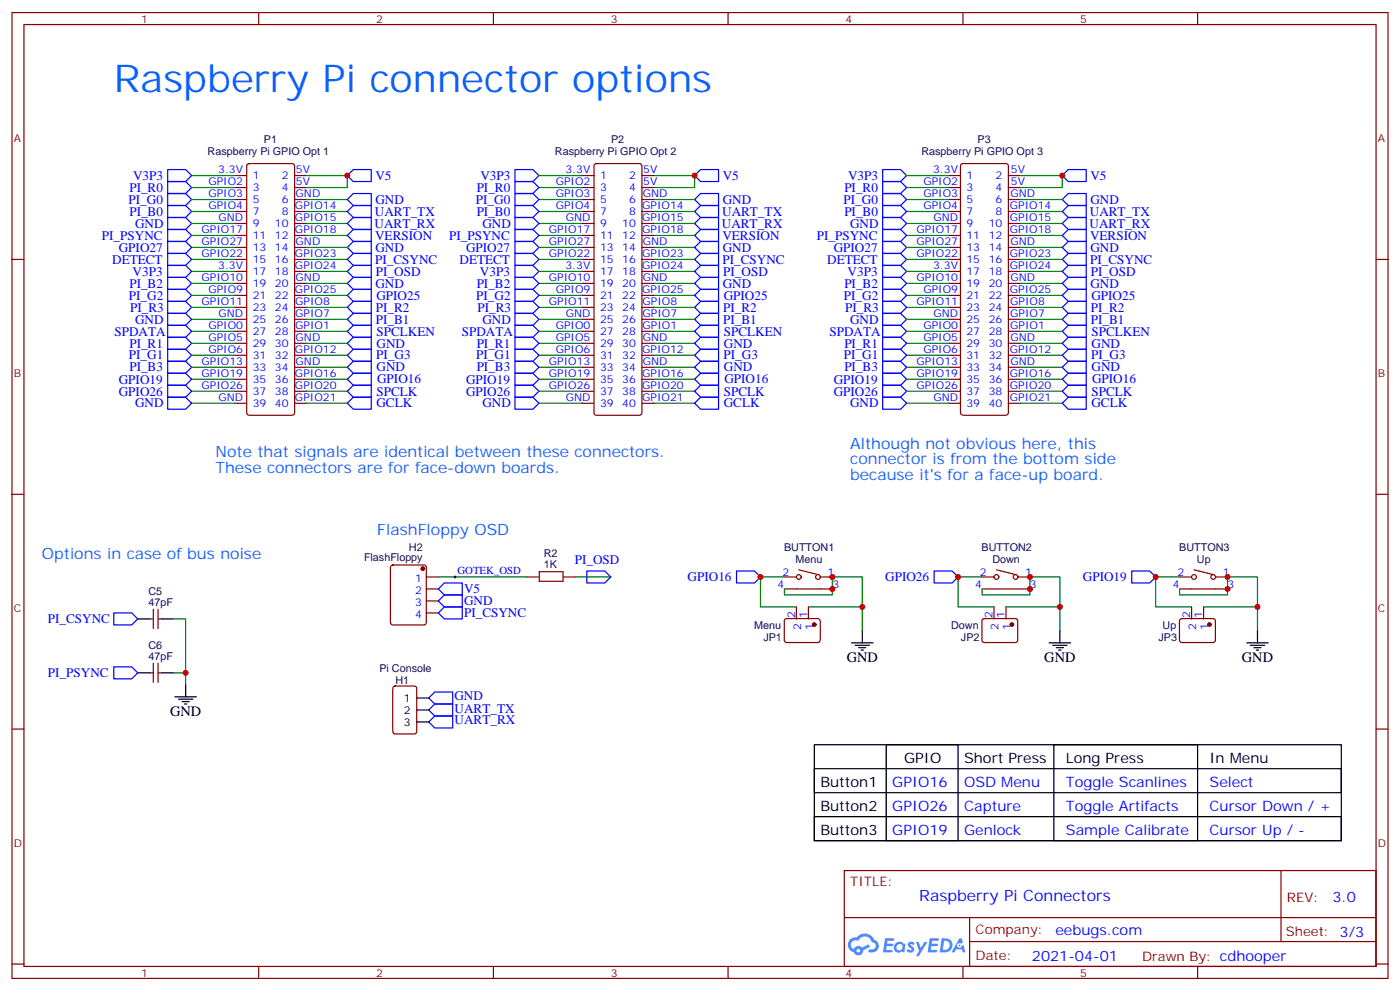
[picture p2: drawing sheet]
<svg xmlns="http://www.w3.org/2000/svg" width="412mm" height="292mm" viewBox="0 0 412 292" stroke-linecap="round" stroke-linejoin="round" font-family="sans-serif">
<g fill="none" stroke="#870000" stroke-width=".35">
<path d="M3.5 3.7h405.4v284.3h-405.4zM7.1 7.2h398.2v277.3h-398.2zM76.2 3.7v3.5M145.3 3.7v3.5M214.5 3.7v3.5M283.6 3.7v3.5M352.8 3.7v3.5M3.5 76.4h3.6M405.3 76.4h3.6M3.5 145.5h3.6M405.3 145.5h3.6M3.5 214.7h3.6"/>
<path d="M405.3 214.7h3.6M248.7 256.3h156.6v28.2h-156.6zM377.3 256.3v20.9M248.7 270.1h156.5M285.6 277.2h119.6M285.6 270.1v14.2M3.5 283.8h3.6M76.2 284.5v3.5M145.3 284.5v3.5M214.5 284.5v3.5M283.6 284.5v3.5M352.8 284.5v3.5"/>
<path d="M405.3 283.8h3.6"/>
</g>
<g fill="#5487ff">
<path d="M267.7 277.5a1.22 1.22 0 0 1 1.7 .2l-.4 .6a.47 .47 0 0 0-.3-.4 .47 .47 0 0 0-.5 .2l.1 .2a1.14 1.14 0 0 1 .8 1.8 1.14 1.14 0 0 1-1.9 0l-.2-.2 .5-.6 .7 .5a.29 .29 0 0 0 .3-.3 .29 .29 0 0 0-.2-.3 1.04 1.04 0 0 1-.6-1.7z"/>
<path d="M260.7 276.2h2.4l.3 .2-.2 .5-1.8 .1-.1 .8h1.5l.3 .4-.3 .4h-1.6l-.2 1.1h1.7l.2 .3-.2 .3-2.6 .1z"/>
<path d="M273.8 276.2h2.4l.3 .2-.1 .5-1.8 .1-.2 .8h1.6l.3 .4-.4 .4-1.6-.1-.1 1.1 1.7 .1 .2 .3-.2 .3-2.6 .1z"/>
<path d="M282.6 276.2h.7l.3 1.3-.6 .3a.69 .69 0 0 0-1 .3 .69 .69 0 0 0 .4 .9 .69 .69 0 0 0 .9-.6l.5-.2 .6 2.2h-.8l-.2-.9h-1.8l-.5 .9h-.8z"/>
<path d="M269.8 277.3h.8l.6 1.8 1.1-1.8h.9l-2.6 4.2h-.8l.9-1.5z"/>
<path d="M277.4 276.2l-.6 4.2h1.3a2.11 2.11 0 0 0 2.5-2.1 2.11 2.11 0 0 0-2.5-2.1zM278.1 277a1.39 1.39 0 0 1 1.7 1.4 1.39 1.39 0 0 1-1.8 1.2h-.3z"/>
<path d="M263.7 277.8a1.54 1.54 0 0 0-.1 2.2 1.54 1.54 0 0 0 2.2 .1l.6 .3 .3-2.3-.2-.3h-.4a1.49 1.49 0 0 0-2.4 0zM264 278.8a.94 .94 0 0 1 1.8 0 .94 .94 0 0 1-1.8 0z"/>
<path d="M250.4 276.6a2.18 2.18 0 0 0 1.1 3.7 1.44 1.44 0 0 0 1.6 .9 1.44 1.44 0 0 0 1.2-1.4l2-1.1-.5-.7-1.9 1a1.47 1.47 0 0 0-2.4 .4 1.39 1.39 0 0 1-.7-1.9 1.39 1.39 0 0 1 2-.5 2.12 2.12 0 0 1 2.2-1.3 2.12 2.12 0 0 1 1.9 1.7 1.14 1.14 0 0 1 1.1 1.4 1.14 1.14 0 0 1-1.7 .7 .43 .43 0 0 0-.5 .4 .43 .43 0 0 0 .4 .5 1.98 1.98 0 0 0 2.5-1.2 1.98 1.98 0 0 0-1.2-2.6 3.1 3.1 0 0 0-5.3-.6l-.9 .1zM252.3 279.9a.55 .55 0 0 1 1.1 0 .55 .55 0 0 1-1.1 0z"/>
<circle cx="282.6" cy="278.3" r=".26"/>
</g>
<g fill="none" stroke="#870000" stroke-width=".35">
<path d="M69.1 51.7h3.6M69.1 55.2h3.6M69.1 58.7h3.6M72.9 48.4l.5-.2h12.7l.5 .2 .2 .5v72.6l-.3 .5-.4 .2h-12.7l-.5-.2-.2-.5v-72.6zM86.8 51.7h3.5M86.8 55.2h3.5M86.8 58.7h3.5M171.4 51.7h3.6M171.4 55.2h3.6M171.4 58.7h3.6M175.2 48.4l.5-.2h12.7l.5 .2 .2 .5v72.6l-.2 .5-.5 .2h-12.7l-.5-.2-.2-.5v-72.6zM189.1 51.7h3.5"/>
<path d="M189.1 55.2h3.5M189.1 58.7h3.5M279.4 51.7h3.5M279.4 55.2h3.5M279.4 58.7h3.5M283.2 48.4l.4-.2h12.7l.5 .2 .2 .5v72.6l-.2 .5-.5 .2h-12.7l-.5-.2-.2-.5v-72.6zM297 51.7h3.6M297 55.2h3.6M297 58.7h3.6M69.1 62.3h3.6M69.1 65.8h3.6M69.1 69.3h3.6"/>
<path d="M69.1 72.8h3.6M69.1 76.4h3.6M69.1 79.9h3.6M86.8 62.3h3.5M86.8 65.8h3.5M86.8 69.3h3.5M86.8 72.8h3.5M86.8 76.4h3.5M86.8 79.9h3.5M171.4 62.3h3.6M171.4 65.8h3.6M171.4 69.3h3.6"/>
<path d="M171.4 72.8h3.6M171.4 76.4h3.6M171.4 79.9h3.6M189.1 62.3h3.5M189.1 65.8h3.5M189.1 69.3h3.5M189.1 72.8h3.5M189.1 76.4h3.5M189.1 79.9h3.5M279.4 62.3h3.5M279.4 65.8h3.5M279.4 69.3h3.5"/>
<path d="M279.4 72.8h3.5M279.4 76.4h3.5M279.4 79.9h3.5M297 62.3h3.6M297 65.8h3.6M297 69.3h3.6M297 72.8h3.6M297 76.4h3.6M297 79.9h3.6M69.1 83.4h3.6M69.1 87h3.6M69.1 90.5h3.6"/>
<path d="M69.1 94h3.6M69.1 97.5h3.6M86.8 83.4h3.5M86.8 87h3.5M86.8 90.5h3.5M86.8 94h3.5M86.8 97.5h3.5M171.4 83.4h3.6M171.4 87h3.6M171.4 90.5h3.6M171.4 94h3.6M171.4 97.5h3.6"/>
<path d="M189.1 83.4h3.5M189.1 87h3.5M189.1 90.5h3.5M189.1 94h3.5M189.1 97.5h3.5M279.4 83.4h3.5M279.4 87h3.5M279.4 90.5h3.5M279.4 94h3.5M279.4 97.5h3.5M297 83.4h3.6M297 87h3.6"/>
<path d="M297 90.5h3.6M297 94h3.6M297 97.5h3.6M69.1 101.1h3.6M69.1 104.6h3.6M69.1 108.1h3.6M69.1 111.7h3.6M69.1 115.2h3.6M69.1 118.7h3.6M86.8 101.1h3.5M86.8 104.6h3.5M86.8 108.1h3.5"/>
<path d="M86.8 111.7h3.5M86.8 115.2h3.5M86.8 118.7h3.5M171.4 101.1h3.6M171.4 104.6h3.6M171.4 108.1h3.6M171.4 111.7h3.6M171.4 115.2h3.6M171.4 118.7h3.6M189.1 101.1h3.5M189.1 104.6h3.5M189.1 108.1h3.5"/>
<path d="M189.1 111.7h3.5M189.1 115.2h3.5M189.1 118.7h3.5M279.4 101.1h3.5M279.4 104.6h3.5M279.4 108.1h3.5M279.4 111.7h3.5M279.4 115.2h3.5M279.4 118.7h3.5M297 101.1h3.6M297 104.6h3.6M297 108.1h3.6"/>
<path d="M297 111.7h3.6M297 115.2h3.6M297 118.7h3.6M45.2 179.4v5.6M46.6 179.4v5.6M115.2 166.5l.5-.2h9.2l.6 .5 .1 16.5-.5 .6-9.4 .1-.6-.5-.1-16.5zM125.6 169.9h3.5M125.6 173.4h3.5M125.6 176.9h3.5M155.2 169.9h3.5M158.8 168.3h7.1v2.8h-7.1zM165.8 169.9h3.5"/>
<path d="M231.1 169.9h3.5M231.1 173.4h14.1M234.6 178.7v3.5M235.3 167.7l5.6 1.5M238.1 178.7v3.5M241.7 169.9h3.5M289.3 169.9h3.5M289.3 173.4h14.1M292.8 178.7v3.5M293.5 167.7l5.7 1.5M296.3 178.7v3.5M299.9 169.9h3.5"/>
<path d="M347.5 169.9h3.5M347.5 173.4h14.1M351 178.7v3.5M351.7 167.7l5.7 1.5M354.5 178.7v3.5M358.1 169.9h3.5M44.1 182.2h1.1M44.1 198.1h1.1M45.2 195.3v5.6M46.6 195.3v5.6M46.6 182.2h1M46.6 198.1h1"/>
<path d="M125.6 180.4h3.5M231.3 182.3l.4-.2 9.5 .1 .4 .6-.1 5.9-.6 .5-9.4-.1-.5-.6v-5.7zM289.5 182.3l.4-.2 9.5 .1 .4 .6-.1 5.9-.6 .5-9.4-.1-.5-.6v-5.7zM347.7 182.3l.4-.2 9.5 .1 .4 .6v5.9l-.7 .5-9.4-.1-.5-.6v-5.7zM115.9 202.2l.5-.2h5.7l.6 .4 .1 13-.5 .6-5.9 .1-.6-.5-.1-12.9z"/>
<circle cx="235.3" cy="169.9" r=".71"/>
<circle cx="240.9" cy="169.9" r=".71"/>
<circle cx="293.5" cy="169.9" r=".71"/>
<circle cx="299.2" cy="169.9" r=".71"/>
<circle cx="351.7" cy="169.9" r=".71"/>
<circle cx="357.4" cy="169.9" r=".71"/>
</g>
<g fill="none" stroke="#00f" stroke-width=".35">
<path d="M49.4 49.9h5.3l1.7 1.8-1.7 1.7h-5.3zM49.4 53.4h5.3l1.7 1.8-1.7 1.8h-5.3zM49.4 57h5.3l1.7 1.7-1.7 1.8h-5.3zM104.1 57h5.3v3.5h-5.3l-1.8-1.8zM104.1 49.9h5.3v3.5h-5.3l-1.8-1.7zM151.7 57h5.3l1.7 1.7-1.7 1.8h-5.3zM151.7 53.4h5.3l1.7 1.8-1.7 1.8h-5.3zM151.7 49.9h5.3l1.7 1.8-1.7 1.7h-5.3zM206.4 49.9h5.3v3.5h-5.3l-1.8-1.7zM206.4 57h5.3v3.5h-5.3l-1.8-1.8zM260 57h5.3l1.8 1.7-1.8 1.8h-5.3zM260 53.4h5.3l1.8 1.8-1.8 1.8h-5.3z"/>
<path d="M260 49.9h5.3l1.8 1.8-1.8 1.7h-5.3zM314.7 49.9h5.3v3.5h-5.3l-1.8-1.7zM314.7 57h5.3v3.5h-5.3l-1.8-1.8zM49.4 78.1h5.3l1.7 1.8-1.7 1.8h-5.3zM49.4 74.6h5.3l1.7 1.8-1.7 1.7h-5.3zM49.4 71.1h5.3l1.7 1.7-1.7 1.8h-5.3zM49.4 64h5.3l1.7 1.8-1.7 1.8h-5.3zM49.4 67.6h5.3l1.7 1.7-1.7 1.8h-5.3zM49.4 60.5h5.3l1.7 1.8-1.7 1.7h-5.3zM104.1 67.6h5.3v3.5h-5.3l-1.8-1.8zM104.1 64h5.3v3.6h-5.3l-1.8-1.8zM104.1 60.5h5.3v3.5h-5.3l-1.8-1.7z"/>
<path d="M104.1 74.6h5.3v3.5h-5.3l-1.8-1.7zM104.1 78.1h5.3v3.6h-5.3l-1.8-1.8zM104.1 71.1h5.3v3.5h-5.3l-1.8-1.8zM151.7 60.5h5.3l1.7 1.8-1.7 1.7h-5.3zM151.7 67.6h5.3l1.7 1.7-1.7 1.8h-5.3zM151.7 64h5.3l1.7 1.8-1.7 1.8h-5.3zM151.7 71.1h5.3l1.7 1.7-1.7 1.8h-5.3zM151.7 74.6h5.3l1.7 1.8-1.7 1.7h-5.3zM151.7 78.1h5.3l1.7 1.8-1.7 1.8h-5.3zM206.4 71.1h5.3v3.5h-5.3l-1.8-1.8zM206.4 78.1h5.3v3.6h-5.3l-1.8-1.8zM206.4 74.6h5.3v3.5h-5.3l-1.8-1.7z"/>
<path d="M206.4 60.5h5.3v3.5h-5.3l-1.8-1.7zM206.4 64h5.3v3.6h-5.3l-1.8-1.8zM206.4 67.6h5.3v3.5h-5.3l-1.8-1.8zM260 60.5h5.3l1.8 1.8-1.8 1.7h-5.3zM260 67.6h5.3l1.8 1.7-1.8 1.8h-5.3zM260 64h5.3l1.8 1.8-1.8 1.8h-5.3zM260 71.1h5.3l1.8 1.7-1.8 1.8h-5.3zM260 74.6h5.3l1.8 1.8-1.8 1.7h-5.3zM260 78.1h5.3l1.8 1.8-1.8 1.8h-5.3zM312.9 72.8l1.8-1.7h5.3v3.5h-5.3zM312.9 79.9l1.8-1.8h5.3v3.6h-5.3zM312.9 62.3l1.8-1.8h5.3v3.5h-5.3z"/>
<path d="M312.9 69.3l1.8-1.7h5.3v3.5h-5.3zM314.7 74.6h5.3v3.5h-5.3l-1.8-1.7zM314.7 64h5.3v3.6h-5.3l-1.8-1.8zM49.4 92.3h5.3l1.7 1.7-1.7 1.8h-5.3zM49.4 95.8h5.3l1.7 1.7-1.7 1.8h-5.3zM49.4 99.3h5.3l1.7 1.8-1.7 1.7h-5.3zM49.4 88.7h5.3l1.7 1.8-1.7 1.8h-5.3zM49.4 85.2h5.3l1.7 1.8-1.7 1.7h-5.3zM49.4 81.7h5.3l1.7 1.7-1.7 1.8h-5.3zM104.1 92.3h5.3v3.5h-5.3l-1.8-1.8zM104.1 88.7h5.3v3.6h-5.3l-1.8-1.8zM104.1 99.3h5.3v3.5h-5.3l-1.8-1.7z"/>
<path d="M104.1 95.8h5.3v3.5h-5.3l-1.8-1.8zM104.1 85.2h5.3v3.5h-5.3l-1.8-1.7zM104.1 81.7h5.3v3.5h-5.3l-1.8-1.8zM151.7 81.7h5.3l1.7 1.7-1.7 1.8h-5.3zM151.7 85.2h5.3l1.7 1.8-1.7 1.7h-5.3zM151.7 88.7h5.3l1.7 1.8-1.7 1.8h-5.3zM151.7 99.3h5.3l1.7 1.8-1.7 1.7h-5.3zM151.7 95.8h5.3l1.7 1.7-1.7 1.8h-5.3zM151.7 92.3h5.3l1.7 1.7-1.7 1.8h-5.3zM206.4 81.7h5.3v3.5h-5.3l-1.8-1.8zM206.4 85.2h5.3v3.5h-5.3l-1.8-1.7zM206.4 95.8h5.3v3.5h-5.3l-1.8-1.8z"/>
<path d="M206.4 99.3h5.3v3.5h-5.3l-1.8-1.7zM206.4 88.7h5.3v3.6h-5.3l-1.8-1.8zM206.4 92.3h5.3v3.5h-5.3l-1.8-1.8zM260 81.7h5.3l1.8 1.7-1.8 1.8h-5.3zM260 85.2h5.3l1.8 1.8-1.8 1.7h-5.3zM260 88.7h5.3l1.8 1.8-1.8 1.8h-5.3zM260 99.3h5.3l1.8 1.8-1.8 1.7h-5.3zM260 95.8h5.3l1.8 1.7-1.8 1.8h-5.3zM260 92.3h5.3l1.8 1.7-1.8 1.8h-5.3zM312.9 87l1.8-1.8h5.3v3.5h-5.3zM312.9 94l1.8-1.7h5.3v3.5h-5.3zM314.7 81.7h5.3v3.5h-5.3l-1.8-1.8z"/>
<path d="M314.7 95.8h5.3v3.5h-5.3l-1.8-1.8zM314.7 88.7h5.3v3.6h-5.3l-1.8-1.8zM49.4 109.9h5.3l1.7 1.8-1.7 1.7h-5.3zM49.4 113.4h5.3l1.7 1.8-1.7 1.7h-5.3zM49.4 116.9h5.3l1.7 1.8-1.7 1.8h-5.3zM49.4 106.4h5.3l1.7 1.7-1.7 1.8h-5.3zM49.4 102.8h5.3l1.7 1.8-1.7 1.8h-5.3zM104.1 109.9h5.3v3.5h-5.3l-1.8-1.7zM104.1 102.8h5.3v3.6h-5.3l-1.8-1.8zM104.1 113.4h5.3v3.5h-5.3l-1.8-1.7zM104.1 116.9h5.3v3.6h-5.3l-1.8-1.8zM104.1 106.4h5.3v3.5h-5.3l-1.8-1.8z"/>
<path d="M151.7 102.8h5.3l1.7 1.8-1.7 1.8h-5.3zM151.7 106.4h5.3l1.7 1.7-1.7 1.8h-5.3zM151.7 116.9h5.3l1.7 1.8-1.7 1.8h-5.3zM151.7 113.4h5.3l1.7 1.8-1.7 1.7h-5.3zM151.7 109.9h5.3l1.7 1.8-1.7 1.7h-5.3zM206.4 106.4h5.3v3.5h-5.3l-1.8-1.8zM206.4 116.9h5.3v3.6h-5.3l-1.8-1.8zM206.4 113.4h5.3v3.5h-5.3l-1.8-1.7zM206.4 102.8h5.3v3.6h-5.3l-1.8-1.8zM206.4 109.9h5.3v3.5h-5.3l-1.8-1.7zM260 102.8h5.3l1.8 1.8-1.8 1.8h-5.3zM260 106.4h5.3l1.8 1.7-1.8 1.8h-5.3z"/>
<path d="M260 116.9h5.3l1.8 1.8-1.8 1.8h-5.3zM260 113.4h5.3l1.8 1.8-1.8 1.7h-5.3zM260 109.9h5.3l1.8 1.8-1.8 1.7h-5.3zM312.9 101.1l1.8-1.8h5.3v3.5h-5.3zM312.9 118.7l1.8-1.8h5.3v3.6h-5.3zM312.9 111.7l1.8-1.8h5.3v3.5h-5.3zM314.7 106.4h5.3v3.5h-5.3l-1.8-1.8zM314.7 113.4h5.3v3.5h-5.3l-1.8-1.7zM314.7 102.8h5.3v3.6h-5.3l-1.8-1.8zM129.1 176.9l1.8-1.7h5.3v3.5h-5.3zM130.9 178.7h5.3v3.5h-5.3l-1.8-1.8zM130.9 171.6h5.3v3.6h-5.3l-1.8-1.8z"/>
<path d="M172.9 168.1h5.3l1.7 1.8-1.7 1.7h-5.3zM217 168.1h5.2l1.8 1.8-1.8 1.7h-5.2zM275.2 168.1h5.3l1.7 1.8-1.7 1.7h-5.3zM333.4 168.1h5.3l1.7 1.8-1.7 1.7h-5.3zM33.5 180.4h5.3l1.8 1.8-1.8 1.8h-5.3zM33.5 196.3h5.3l1.8 1.8-1.8 1.7h-5.3zM126.3 209l1.8-1.7h5.2v3.5h-5.2zM126.3 212.5l1.8-1.7h5.2v3.5h-5.2zM126.3 205.5l1.8-1.8h5.2v3.6h-5.2z"/>
</g>
<g fill="none" stroke="#000" stroke-width=".35">
<path d="M40.6 182.2h3.5M40.6 198.1h3.5M47.6 182.2h3.6M47.6 198.1h3.6M250.8 189.3h6.4M251.9 190h4.2M252.9 190.7h2.2M253.6 191.4h.8M254 185.7v3.6M309 189.3h6.4M310.1 190h4.2M311.1 190.7h2.2"/>
<path d="M311.9 191.4h.7M312.2 185.7v3.6M367.2 189.3h6.4M368.3 190h4.2M369.4 190.7h2.1M370.1 191.4h.7M370.4 185.7v3.6M51.5 205.1h6.4M52.6 205.8h4.2M53.6 206.6h2.1M54.3 207.3h.7M54.7 201.6v3.5"/>
<path d="M122.8 205.5h3.5M122.8 209h3.5M122.8 212.5h3.5M239.9 219.3h155.2v28.2h-155.2zM261.1 219.3h21.1v28.2h-21.1zM310.4 219.3h42.4v28.2h-42.4zM239.9 226.3h155.2v7.1h-155.2zM239.9 240.4h155.2v7.1h-155.2z"/>
</g>
<g fill="none" stroke="#008700" stroke-width=".35">
<path d="M56.4 58.7h12.7M56.4 51.7h12.7M56.4 55.2h12.7M90.3 51.7h12v3.5h-12M90.3 58.7h12M158.7 58.7h12.7M158.7 51.7h12.7M158.7 55.2h12.7M192.6 51.7h12v3.5h-12M192.6 58.7h12M267.1 58.7h12.3M267.1 51.7h12.3"/>
<path d="M267.1 55.2h12.3M300.6 51.7h12.3v3.5h-12.3M300.6 58.7h12.3M56.4 69.3h12.7M56.4 65.8h12.7M56.4 62.3h12.7M56.4 76.4h12.7M56.4 72.8h12.7M56.4 79.9h12.7M90.3 69.3h12M90.3 65.8h12M90.3 62.3h12"/>
<path d="M90.3 76.4h12M90.3 72.8h12M90.3 79.9h12M158.7 69.3h12.7M158.7 65.8h12.7M158.7 62.3h12.7M158.7 76.4h12.7M158.7 72.8h12.7M158.7 79.9h12.7M192.6 69.3h12M192.6 65.8h12M192.6 62.3h12"/>
<path d="M192.6 76.4h12M192.6 72.8h12M192.6 79.9h12M267.1 69.3h12.3M267.1 65.8h12.3M267.1 62.3h12.3M267.1 76.4h12.3M267.1 72.8h12.3M267.1 79.9h12.3M300.6 69.3h12.3M300.6 65.8h12.3M300.6 62.3h12.3"/>
<path d="M300.6 76.4h12.3M300.6 72.8h12.3M300.6 79.9h12.3M56.4 90.5h12.7M56.4 94h12.7M56.4 83.4h12.7M56.4 87h12.7M56.4 97.5h12.7M90.3 90.5h12M90.3 94h12M90.3 83.4h12M90.3 87h12"/>
<path d="M90.3 97.5h12M158.7 90.5h12.7M158.7 94h12.7M158.7 83.4h12.7M158.7 87h12.7M158.7 97.5h12.7M192.6 90.5h12M192.6 94h12M192.6 83.4h12M192.6 87h12M192.6 97.5h12M267.1 90.5h12.3"/>
<path d="M267.1 94h12.3M267.1 83.4h12.3M267.1 87h12.3M267.1 97.5h12.3M300.6 90.5h12.3M300.6 94h12.3M300.6 83.4h12.3M300.6 87h12.3M300.6 97.5h12.3M56.4 111.7h12.7M56.4 104.6h12.7M56.4 101.1h12.7"/>
<path d="M56.4 108.1h12.7M56.4 115.2h12.7M56.4 118.7h12.7M90.3 111.7h12M90.3 104.6h12M90.3 101.1h12M90.3 108.1h12M90.3 115.2h12M90.3 118.7h12M158.7 111.7h12.7M158.7 104.6h12.7M158.7 101.1h12.7"/>
<path d="M158.7 108.1h12.7M158.7 115.2h12.7M158.7 118.7h12.7M192.6 111.7h12M192.6 104.6h12M192.6 101.1h12M192.6 108.1h12M192.6 115.2h12M192.6 118.7h12M267.1 111.7h12.3M267.1 104.6h12.3M267.1 101.1h12.3"/>
<path d="M267.1 108.1h12.3M267.1 115.2h12.3M267.1 118.7h12.3M300.6 111.7h12.3M300.6 104.6h12.3M300.6 101.1h12.3M300.6 108.1h12.3M300.6 115.2h12.3M300.6 118.7h12.3M129.1 169.9h26.1M169.3 169.9h10.6M231.1 169.9h-7.1v8.8h10.6"/>
<path d="M231.1 173.4v1.8h14.1v-5.3h8.8v15.8M238.1 178.7h15.9M289.3 173.4v1.8h14.1v-5.3h8.8v15.8M289.3 169.9h-7.1v8.8h10.6M296.3 178.7h15.9M347.5 173.4v1.8h14.1v-5.3h8.8v15.8M347.5 169.9h-7.1v8.8h10.6M354.5 178.7h15.9M51.2 182.2h3.5v19.4M51.2 198.1h3.5"/>
</g>
<g fill="#870000" stroke="#870000" stroke-width=".35">
<circle cx="239.8" cy="183.9" r=".53"/>
<circle cx="124.5" cy="167.4" r=".53"/>
<circle cx="356.3" cy="183.9" r=".53"/>
<circle cx="298" cy="183.9" r=".53"/>
</g>
<path d="M133.7 169.9h.7M134.1 169.5v.7" fill="none" stroke="#000" stroke-width=".29"/>
<g fill="#c00">
<circle cx="102.3" cy="51.7" r=".88"/>
<circle cx="224" cy="169.9" r=".88"/>
<circle cx="254" cy="178.7" r=".88"/>
<circle cx="370.4" cy="178.7" r=".88"/>
<circle cx="340.4" cy="169.9" r=".88"/>
<circle cx="312.2" cy="178.7" r=".88"/>
<circle cx="282.2" cy="169.9" r=".88"/>
<circle cx="303.4" cy="173.4" r=".88"/>
<circle cx="303.4" cy="169.9" r=".88"/>
<circle cx="245.2" cy="169.9" r=".88"/>
<circle cx="245.2" cy="173.4" r=".88"/>
<circle cx="361.6" cy="169.9" r=".88"/>
<circle cx="361.6" cy="173.4" r=".88"/>
<circle cx="204.6" cy="51.7" r=".88"/>
<circle cx="312.9" cy="51.7" r=".88"/>
<circle cx="54.7" cy="198.1" r=".88"/>
</g>
<text font-size="11.3" fill="#0060ff" x="33.5" y="27">Raspberry Pi connector options</text>
<g font-size="4.6" fill="#0060ff">
<text x="63.5" y="134.6">Note that signals are identical between these connectors.</text>
<text x="250.5" y="132.1">Although not obvious here, this</text>
<text x="250.5" y="136.7">connector is from the bottom side</text>
<text x="63.5" y="139.2">These connectors are for face-down boards.</text>
<text x="250.5" y="141.3">because it's for a face-up board.</text>
<text x="111.1" y="157.5">FlashFloppy OSD</text>
<text x="12.3" y="164.6">Options in case of bus noise</text>
</g>
<text font-size="4.6" fill="#00f" x="270.8" y="265.3">Raspberry Pi Connectors</text>
<g font-size="4.2">
<text x="249.4" y="194.9">GND</text>
<text x="307.6" y="194.9">GND</text>
<text x="365.8" y="194.9">GND</text>
<text x="50.1" y="210.8">GND</text>
<text x="266.3" y="224.5">GPIO</text>
<text x="284" y="224.5">Short Press</text>
<text x="314" y="224.5">Long Press</text>
<text x="356.3" y="224.5">In Menu</text>
<text x="241.7" y="231.6">Button1</text>
<text x="241.7" y="238.7">Button2</text>
<text x="241.7" y="245.7">Button3</text>
</g>
<g font-size="4.2" fill="#00f">
<text x="262.8" y="231.6">GPIO16</text>
<text x="284" y="231.6">OSD Menu</text>
<text x="314" y="231.6">Toggle Scanlines</text>
<text x="356.3" y="231.6">Select</text>
<text x="262.8" y="238.7">GPIO26</text>
<text x="284" y="238.7">Capture</text>
<text x="314" y="238.7">Toggle Artifacts</text>
<text x="356.3" y="238.7">Cursor Down / +</text>
<text x="262.8" y="245.7">GPIO19</text>
<text x="284" y="245.7">Genlock</text>
<text x="314" y="245.7">Sample Calibrate</text>
<text x="356.3" y="245.7">Cursor Up / -</text>
<text x="392.5" y="265.6">3.0</text>
<text x="310.9" y="275.1">eebugs.com</text>
<text x="304" y="282.9">2021-04-01</text>
</g>
<g font-size="3.9" fill="#00f">
<text x="39.2" y="52.9">V3P3</text>
<text x="110.6" y="52.9">V5</text>
<text x="141.5" y="52.9">V3P3</text>
<text x="212.9" y="52.9">V5</text>
<text x="249.8" y="52.9">V3P3</text>
<text x="321.2" y="52.9">V5</text>
<text x="37.9" y="60">PI_G0</text>
<text x="38.1" y="56.4">PI_R0</text>
<text x="110.6" y="60">GND</text>
<text x="140.2" y="60">PI_G0</text>
<text x="140.4" y="56.4">PI_R0</text>
<text x="212.9" y="60">GND</text>
<text x="248.5" y="60">PI_G0</text>
<text x="248.7" y="56.4">PI_R0</text>
<text x="321.2" y="60">GND</text>
<text x="38.1" y="63.5">PI_B0</text>
<text x="110.4" y="63.5">UART_TX</text>
<text x="140.4" y="63.5">PI_B0</text>
<text x="212.7" y="63.5">UART_TX</text>
<text x="248.7" y="63.5">PI_B0</text>
<text x="321" y="63.5">UART_TX</text>
<text x="30" y="70.6">PI_PSYNC</text>
<text x="39.8" y="67">GND</text>
<text x="110.3" y="67">UART_RX</text>
<text x="110.5" y="70.6">VERSION</text>
<text x="132.3" y="70.6">PI_PSYNC</text>
<text x="142.1" y="67">GND</text>
<text x="212.6" y="67">UART_RX</text>
<text x="212.8" y="70.6">VERSION</text>
<text x="240.6" y="70.6">PI_PSYNC</text>
<text x="250.4" y="67">GND</text>
<text x="320.9" y="67">UART_RX</text>
<text x="321.1" y="70.6">VERSION</text>
<text x="33.1" y="77.6">DETECT</text>
<text x="35" y="74.1">GPIO27</text>
<text x="110.5" y="77.6">PI_CSYNC</text>
<text x="110.6" y="74.1">GND</text>
<text x="135.4" y="77.6">DETECT</text>
<text x="137.3" y="74.1">GPIO27</text>
<text x="212.8" y="77.6">PI_CSYNC</text>
<text x="212.9" y="74.1">GND</text>
<text x="243.7" y="77.6">DETECT</text>
<text x="245.6" y="74.1">GPIO27</text>
<text x="321.1" y="77.6">PI_CSYNC</text>
<text x="321.2" y="74.1">GND</text>
<text x="39.1" y="81.1">V3P3</text>
<text x="110.7" y="81.1">PI_OSD</text>
<text x="141.4" y="81.1">V3P3</text>
<text x="213.1" y="81.1">PI_OSD</text>
<text x="249.7" y="81.1">V3P3</text>
<text x="321.4" y="81.1">PI_OSD</text>
<text x="38" y="88.2">PI_G2</text>
<text x="38.1" y="84.7">PI_B2</text>
<text x="110.6" y="84.7">GND</text>
<text x="110.9" y="88.2">GPIO25</text>
<text x="140.3" y="88.2">PI_G2</text>
<text x="140.4" y="84.7">PI_B2</text>
<text x="212.9" y="84.7">GND</text>
<text x="213.2" y="88.2">GPIO25</text>
<text x="248.6" y="88.2">PI_G2</text>
<text x="248.7" y="84.7">PI_B2</text>
<text x="321.2" y="84.7">GND</text>
<text x="321.5" y="88.2">GPIO25</text>
<text x="38.3" y="91.7">PI_R3</text>
<text x="39.8" y="95.2">GND</text>
<text x="110.7" y="95.3">PI_B1</text>
<text x="110.7" y="91.7">PI_R2</text>
<text x="140.6" y="91.7">PI_R3</text>
<text x="142.1" y="95.2">GND</text>
<text x="213" y="91.7">PI_R2</text>
<text x="213" y="95.3">PI_B1</text>
<text x="248.9" y="91.7">PI_R3</text>
<text x="250.4" y="95.2">GND</text>
<text x="321.3" y="91.7">PI_R2</text>
<text x="321.3" y="95.3">PI_B1</text>
<text x="33.7" y="98.8">SPDATA</text>
<text x="110.9" y="98.8">SPCLKEN</text>
<text x="136" y="98.8">SPDATA</text>
<text x="213.2" y="98.8">SPCLKEN</text>
<text x="244.3" y="98.8">SPDATA</text>
<text x="321.5" y="98.8">SPCLKEN</text>
<text x="38" y="105.8">PI_G1</text>
<text x="38.1" y="102.3">PI_R1</text>
<text x="110.8" y="105.8">PI_G3</text>
<text x="110.9" y="102.3">GND</text>
<text x="140.3" y="105.8">PI_G1</text>
<text x="140.4" y="102.3">PI_R1</text>
<text x="213.2" y="105.8">PI_G3</text>
<text x="213.2" y="102.3">GND</text>
<text x="248.6" y="105.8">PI_G1</text>
<text x="248.7" y="102.3">PI_R1</text>
<text x="321.5" y="105.8">PI_G3</text>
<text x="321.5" y="102.3">GND</text>
<text x="35" y="112.9">GPIO19</text>
<text x="38.1" y="109.4">PI_B3</text>
<text x="110.9" y="109.4">GND</text>
<text x="111.1" y="112.9">GPIO16</text>
<text x="137.3" y="112.9">GPIO19</text>
<text x="140.4" y="109.4">PI_B3</text>
<text x="213.2" y="109.4">GND</text>
<text x="213.4" y="112.9">GPIO16</text>
<text x="245.6" y="112.9">GPIO19</text>
<text x="248.7" y="109.4">PI_B3</text>
<text x="321.5" y="109.4">GND</text>
<text x="321.7" y="112.9">GPIO16</text>
<text x="35" y="116.4">GPIO26</text>
<text x="39.8" y="120">GND</text>
<text x="110.9" y="116.4">SPCLK</text>
<text x="110.9" y="120">GCLK</text>
<text x="137.3" y="116.4">GPIO26</text>
<text x="142.1" y="120">GND</text>
<text x="213.2" y="120">GCLK</text>
<text x="213.2" y="116.4">SPCLK</text>
<text x="245.6" y="116.4">GPIO26</text>
<text x="250.4" y="120">GND</text>
<text x="321.5" y="120">GCLK</text>
<text x="321.5" y="116.4">SPCLK</text>
<text x="169.3" y="166.2">PI_OSD</text>
<text x="202.6" y="171.1">GPIO16</text>
<text x="260.8" y="171.1">GPIO26</text>
<text x="319" y="171.1">GPIO19</text>
<text x="136.7" y="178.2">GND</text>
<text x="136.7" y="174.6">V5</text>
<text x="14.1" y="183.5">PI_CSYNC</text>
<text x="136.7" y="181.7">PI_CSYNC</text>
<text x="14.1" y="199.3">PI_PSYNC</text>
<text x="133.9" y="206.1">GND</text>
<text x="133.9" y="209.8">UART_TX</text>
<text x="133.9" y="213.3">UART_RX</text>
</g>
<g font-size="3.9" fill="#800">
<text x="250.5" y="260.9">TITLE:</text>
<text x="379.1" y="265.6">REV:</text>
<text x="287.4" y="275.1">Company:</text>
<text x="378.7" y="275.7">Sheet: 3/3</text>
<text x="287.4" y="282.8">Date:</text>
<text x="336.4" y="282.8">Drawn By: cdhooper</text>
</g>
<g font-size="3.2" fill="#800">
<text x="41.6" y="6.7">1</text>
<text x="110.8" y="6.7">2</text>
<text x="179.9" y="6.7">3</text>
<text x="249.1" y="6.7">4</text>
<text x="318.2" y="6.7">5</text>
<text x="4.1" y="41.8">A</text>
<text x="405.9" y="41.8">A</text>
<text x="4.1" y="110.9">B</text>
<text x="405.9" y="110.9">B</text>
<text x="4.1" y="180.1">C</text>
<text x="405.9" y="180.1">C</text>
<text x="4.1" y="249.2">D</text>
<text x="405.9" y="249.2">D</text>
<text x="41.6" y="287.5">1</text>
<text x="110.8" y="287.5">2</text>
<text x="179.9" y="287.5">3</text>
<text x="249.1" y="287.5">4</text>
<text x="318.2" y="287.5">5</text>
</g>
<g font-size="3.2" fill="#000080">
<text x="61.2" y="45.7">Raspberry Pi GPIO Opt 1</text>
<text x="77.7" y="42.1">P1</text>
<text x="163.5" y="45.7">Raspberry Pi GPIO Opt 2</text>
<text x="180" y="42.1">P2</text>
<text x="271.4" y="45.7">Raspberry Pi GPIO Opt 3</text>
<text x="288" y="42.1">P3</text>
<text x="107.2" y="165.3">FlashFloppy</text>
<text x="120.5" y="162.1">H2</text>
<text x="160.2" y="167.3">1K</text>
<text x="160.2" y="164">R2</text>
<text x="231" y="162.2">BUTTON1</text>
<text x="234.3" y="165.7">Menu</text>
<text x="289.2" y="162.2">BUTTON2</text>
<text x="292.3" y="165.7">Down</text>
<text x="347.4" y="162.2">BUTTON3</text>
<text x="352.6" y="165.7">Up</text>
<text x="43.8" y="178.3">47pF</text>
<text x="43.8" y="175.1">C5</text>
<text x="222.2" y="185.1">Menu</text>
<text x="280.2" y="185.1">Down</text>
<text x="342.5" y="185.1">Up</text>
<text x="43.8" y="191">C6</text>
<text x="224.9" y="188.6">JP1</text>
<text x="283.1" y="188.6">JP2</text>
<text x="341.3" y="188.6">JP3</text>
<text x="43.8" y="194.2">47pF</text>
<text x="111.8" y="197.8">Pi Console</text>
<text x="116.5" y="201.3">H1</text>
</g>
<g font-size="3.2" fill="#00f">
<text x="64.3" y="51">3.3V</text>
<text x="74.4" y="52.7">1</text>
<text x="83" y="52.7">2</text>
<text x="87.2" y="51">5V</text>
<text x="166.6" y="51">3.3V</text>
<text x="176.7" y="52.7">1</text>
<text x="185.3" y="52.7">2</text>
<text x="189.5" y="51">5V</text>
<text x="274.9" y="51">3.3V</text>
<text x="284.7" y="52.7">1</text>
<text x="293.3" y="52.7">2</text>
<text x="297.8" y="51">5V</text>
<text x="61.4" y="54.5">GPIO2</text>
<text x="61.4" y="58">GPIO3</text>
<text x="74.4" y="56.3">3</text>
<text x="74.4" y="59.8">5</text>
<text x="83" y="56.3">4</text>
<text x="83" y="59.8">6</text>
<text x="87.1" y="58">GND</text>
<text x="87.2" y="54.5">5V</text>
<text x="163.7" y="58">GPIO3</text>
<text x="163.7" y="54.5">GPIO2</text>
<text x="176.7" y="56.3">3</text>
<text x="176.7" y="59.8">5</text>
<text x="185.3" y="56.3">4</text>
<text x="185.3" y="59.8">6</text>
<text x="189.4" y="58">GND</text>
<text x="189.5" y="54.5">5V</text>
<text x="272" y="58">GPIO3</text>
<text x="272" y="54.5">GPIO2</text>
<text x="284.7" y="56.3">3</text>
<text x="284.7" y="59.8">5</text>
<text x="293.3" y="56.3">4</text>
<text x="293.3" y="59.8">6</text>
<text x="297.7" y="58">GND</text>
<text x="297.8" y="54.5">5V</text>
<text x="61.4" y="61.6">GPIO4</text>
<text x="64.3" y="65.1">GND</text>
<text x="74.4" y="63.3">7</text>
<text x="83" y="63.3">8</text>
<text x="86.9" y="65.1">GPIO15</text>
<text x="86.9" y="61.6">GPIO14</text>
<text x="163.7" y="61.6">GPIO4</text>
<text x="166.6" y="65.1">GND</text>
<text x="176.7" y="63.3">7</text>
<text x="185.3" y="63.3">8</text>
<text x="189.2" y="61.6">GPIO14</text>
<text x="189.2" y="65.1">GPIO15</text>
<text x="272" y="61.6">GPIO4</text>
<text x="274.9" y="65.1">GND</text>
<text x="284.7" y="63.3">7</text>
<text x="293.3" y="63.3">8</text>
<text x="297.5" y="61.6">GPIO14</text>
<text x="297.5" y="65.1">GPIO15</text>
<text x="59.4" y="68.6">GPIO17</text>
<text x="74.4" y="66.9">9</text>
<text x="74.4" y="70.4">11</text>
<text x="81" y="66.9">10</text>
<text x="81" y="70.4">12</text>
<text x="86.9" y="68.6">GPIO18</text>
<text x="161.7" y="68.6">GPIO17</text>
<text x="176.7" y="66.9">9</text>
<text x="176.7" y="70.4">11</text>
<text x="183.3" y="66.9">10</text>
<text x="183.3" y="70.4">12</text>
<text x="189.2" y="68.6">GPIO18</text>
<text x="270" y="68.6">GPIO17</text>
<text x="284.7" y="66.9">9</text>
<text x="284.7" y="70.4">11</text>
<text x="291.2" y="66.9">10</text>
<text x="291.2" y="70.4">12</text>
<text x="297.5" y="68.6">GPIO18</text>
<text x="59.4" y="72.1">GPIO27</text>
<text x="59.4" y="75.7">GPIO22</text>
<text x="74.4" y="73.9">13</text>
<text x="74.4" y="77.4">15</text>
<text x="81" y="73.9">14</text>
<text x="81" y="77.4">16</text>
<text x="86.9" y="75.7">GPIO23</text>
<text x="87.1" y="72.1">GND</text>
<text x="161.7" y="75.7">GPIO22</text>
<text x="161.7" y="72.1">GPIO27</text>
<text x="176.7" y="73.9">13</text>
<text x="176.7" y="77.4">15</text>
<text x="183.3" y="73.9">14</text>
<text x="183.3" y="77.4">16</text>
<text x="189.2" y="75.7">GPIO23</text>
<text x="189.4" y="72.1">GND</text>
<text x="270" y="75.7">GPIO22</text>
<text x="270" y="72.1">GPIO27</text>
<text x="284.7" y="73.9">13</text>
<text x="284.7" y="77.4">15</text>
<text x="291.2" y="73.9">14</text>
<text x="291.2" y="77.4">16</text>
<text x="297.5" y="75.7">GPIO23</text>
<text x="297.7" y="72.1">GND</text>
<text x="59.4" y="82.7">GPIO10</text>
<text x="64.3" y="79.2">3.3V</text>
<text x="74.4" y="81">17</text>
<text x="81" y="81">18</text>
<text x="86.9" y="79.2">GPIO24</text>
<text x="87.1" y="82.7">GND</text>
<text x="161.7" y="82.7">GPIO10</text>
<text x="166.6" y="79.2">3.3V</text>
<text x="176.7" y="81">17</text>
<text x="183.3" y="81">18</text>
<text x="189.2" y="79.2">GPIO24</text>
<text x="189.4" y="82.7">GND</text>
<text x="270" y="82.7">GPIO10</text>
<text x="274.9" y="79.2">3.3V</text>
<text x="284.7" y="81">17</text>
<text x="291.2" y="81">18</text>
<text x="297.5" y="79.2">GPIO24</text>
<text x="297.7" y="82.7">GND</text>
<text x="59.4" y="89.8">GPIO11</text>
<text x="61.4" y="86.3">GPIO9</text>
<text x="74.4" y="84.5">19</text>
<text x="74.4" y="88">21</text>
<text x="81" y="84.5">20</text>
<text x="81" y="88">22</text>
<text x="86.9" y="86.3">GPIO25</text>
<text x="87" y="89.8">GPIO8</text>
<text x="161.7" y="89.8">GPIO11</text>
<text x="163.7" y="86.3">GPIO9</text>
<text x="176.7" y="84.5">19</text>
<text x="176.7" y="88">21</text>
<text x="183.3" y="84.5">20</text>
<text x="183.3" y="88">22</text>
<text x="189.2" y="86.3">GPIO25</text>
<text x="189.3" y="89.8">GPIO8</text>
<text x="270" y="89.8">GPIO11</text>
<text x="272" y="86.3">GPIO9</text>
<text x="284.7" y="84.5">19</text>
<text x="284.7" y="88">21</text>
<text x="291.2" y="84.5">20</text>
<text x="291.2" y="88">22</text>
<text x="297.5" y="86.3">GPIO25</text>
<text x="297.6" y="89.8">GPIO8</text>
<text x="64.3" y="93.3">GND</text>
<text x="74.4" y="91.5">23</text>
<text x="74.4" y="95.1">25</text>
<text x="81" y="91.5">24</text>
<text x="81" y="95.1">26</text>
<text x="87" y="93.3">GPIO7</text>
<text x="166.6" y="93.3">GND</text>
<text x="176.7" y="91.5">23</text>
<text x="176.7" y="95.1">25</text>
<text x="183.3" y="91.5">24</text>
<text x="183.3" y="95.1">26</text>
<text x="189.3" y="93.3">GPIO7</text>
<text x="274.9" y="93.3">GND</text>
<text x="284.7" y="91.5">23</text>
<text x="284.7" y="95.1">25</text>
<text x="291.2" y="91.5">24</text>
<text x="291.2" y="95.1">26</text>
<text x="297.6" y="93.3">GPIO7</text>
<text x="61.4" y="96.8">GPIO0</text>
<text x="61.4" y="100.4">GPIO5</text>
<text x="74.4" y="98.6">27</text>
<text x="81" y="98.6">28</text>
<text x="87" y="96.8">GPIO1</text>
<text x="87.1" y="100.4">GND</text>
<text x="163.7" y="100.4">GPIO5</text>
<text x="163.7" y="96.8">GPIO0</text>
<text x="176.7" y="98.6">27</text>
<text x="183.3" y="98.6">28</text>
<text x="189.3" y="96.8">GPIO1</text>
<text x="189.4" y="100.4">GND</text>
<text x="272" y="100.4">GPIO5</text>
<text x="272" y="96.8">GPIO0</text>
<text x="284.7" y="98.6">27</text>
<text x="291.2" y="98.6">28</text>
<text x="297.6" y="96.8">GPIO1</text>
<text x="297.7" y="100.4">GND</text>
<text x="59.4" y="107.4">GPIO13</text>
<text x="61.4" y="103.9">GPIO6</text>
<text x="74.4" y="102.1">29</text>
<text x="74.4" y="105.7">31</text>
<text x="81" y="102.1">30</text>
<text x="81" y="105.7">32</text>
<text x="86.9" y="103.9">GPIO12</text>
<text x="87.1" y="107.4">GND</text>
<text x="161.7" y="107.4">GPIO13</text>
<text x="163.7" y="103.9">GPIO6</text>
<text x="176.7" y="102.1">29</text>
<text x="176.7" y="105.7">31</text>
<text x="183.3" y="102.1">30</text>
<text x="183.3" y="105.7">32</text>
<text x="189.2" y="103.9">GPIO12</text>
<text x="189.4" y="107.4">GND</text>
<text x="270" y="107.4">GPIO13</text>
<text x="272" y="103.9">GPIO6</text>
<text x="284.7" y="102.1">29</text>
<text x="284.7" y="105.7">31</text>
<text x="291.2" y="102.1">30</text>
<text x="291.2" y="105.7">32</text>
<text x="297.5" y="103.9">GPIO12</text>
<text x="297.7" y="107.4">GND</text>
<text x="59.4" y="110.9">GPIO19</text>
<text x="74.4" y="109.2">33</text>
<text x="74.4" y="112.7">35</text>
<text x="81" y="109.2">34</text>
<text x="81" y="112.7">36</text>
<text x="86.9" y="110.9">GPIO16</text>
<text x="161.7" y="110.9">GPIO19</text>
<text x="176.7" y="109.2">33</text>
<text x="176.7" y="112.7">35</text>
<text x="183.3" y="109.2">34</text>
<text x="183.3" y="112.7">36</text>
<text x="189.2" y="110.9">GPIO16</text>
<text x="270" y="110.9">GPIO19</text>
<text x="284.7" y="109.2">33</text>
<text x="284.7" y="112.7">35</text>
<text x="291.2" y="109.2">34</text>
<text x="291.2" y="112.7">36</text>
<text x="297.5" y="110.9">GPIO16</text>
<text x="59.4" y="114.5">GPIO26</text>
<text x="64.3" y="118">GND</text>
<text x="74.4" y="116.2">37</text>
<text x="74.4" y="119.8">39</text>
<text x="81" y="116.2">38</text>
<text x="81" y="119.8">40</text>
<text x="86.9" y="114.5">GPIO20</text>
<text x="86.9" y="118">GPIO21</text>
<text x="161.7" y="114.5">GPIO26</text>
<text x="166.6" y="118">GND</text>
<text x="176.7" y="116.2">37</text>
<text x="176.7" y="119.8">39</text>
<text x="183.3" y="116.2">38</text>
<text x="183.3" y="119.8">40</text>
<text x="189.2" y="118">GPIO21</text>
<text x="189.2" y="114.5">GPIO20</text>
<text x="270" y="114.5">GPIO26</text>
<text x="274.9" y="118">GND</text>
<text x="284.7" y="116.2">37</text>
<text x="284.7" y="119.8">39</text>
<text x="291.2" y="116.2">38</text>
<text x="291.2" y="119.8">40</text>
<text x="297.5" y="118">GPIO21</text>
<text x="297.5" y="114.5">GPIO20</text>
<text x="122.3" y="171.3">1</text>
<text x="134.8" y="169">GOTEK_OSD</text>
<text x="229.1" y="173">4</text>
<text x="230.5" y="169.5">2</text>
<text x="243.8" y="169.5">1</text>
<text x="245.2" y="173">3</text>
<text x="287.3" y="173">4</text>
<text x="288.7" y="169.5">2</text>
<text x="302" y="169.5">1</text>
<text x="303.4" y="173">3</text>
<text x="345.5" y="173">4</text>
<text x="346.9" y="169.5">2</text>
<text x="360.2" y="169.5">1</text>
<text x="361.6" y="173">3</text>
<text x="122.3" y="174.8">2</text>
<text x="122.3" y="178.3">3</text>
<text x="122.3" y="181.9">4</text>
<text x="234.2" y="181.9" transform="rotate(-90 234.2 181.9)">2</text>
<text x="236" y="185.4" transform="rotate(-90 236 185.4)">2</text>
<text x="237.7" y="181.9" transform="rotate(-90 237.7 181.9)">1</text>
<text x="239.5" y="185.4" transform="rotate(-90 239.5 185.4)">1</text>
<text x="292.4" y="181.9" transform="rotate(-90 292.4 181.9)">2</text>
<text x="294.2" y="185.4" transform="rotate(-90 294.2 185.4)">2</text>
<text x="295.9" y="181.9" transform="rotate(-90 295.9 181.9)">1</text>
<text x="297.7" y="185.4" transform="rotate(-90 297.7 185.4)">1</text>
<text x="350.6" y="181.9" transform="rotate(-90 350.6 181.9)">2</text>
<text x="352.4" y="185.4" transform="rotate(-90 352.4 185.4)">2</text>
<text x="354.1" y="181.9" transform="rotate(-90 354.1 181.9)">1</text>
<text x="355.9" y="185.4" transform="rotate(-90 355.9 185.4)">1</text>
</g>
<g font-size="3.2">
<text x="119" y="206.6">1</text>
<text x="119" y="210.1">2</text>
<text x="119" y="213.6">3</text>
</g>
</svg>
